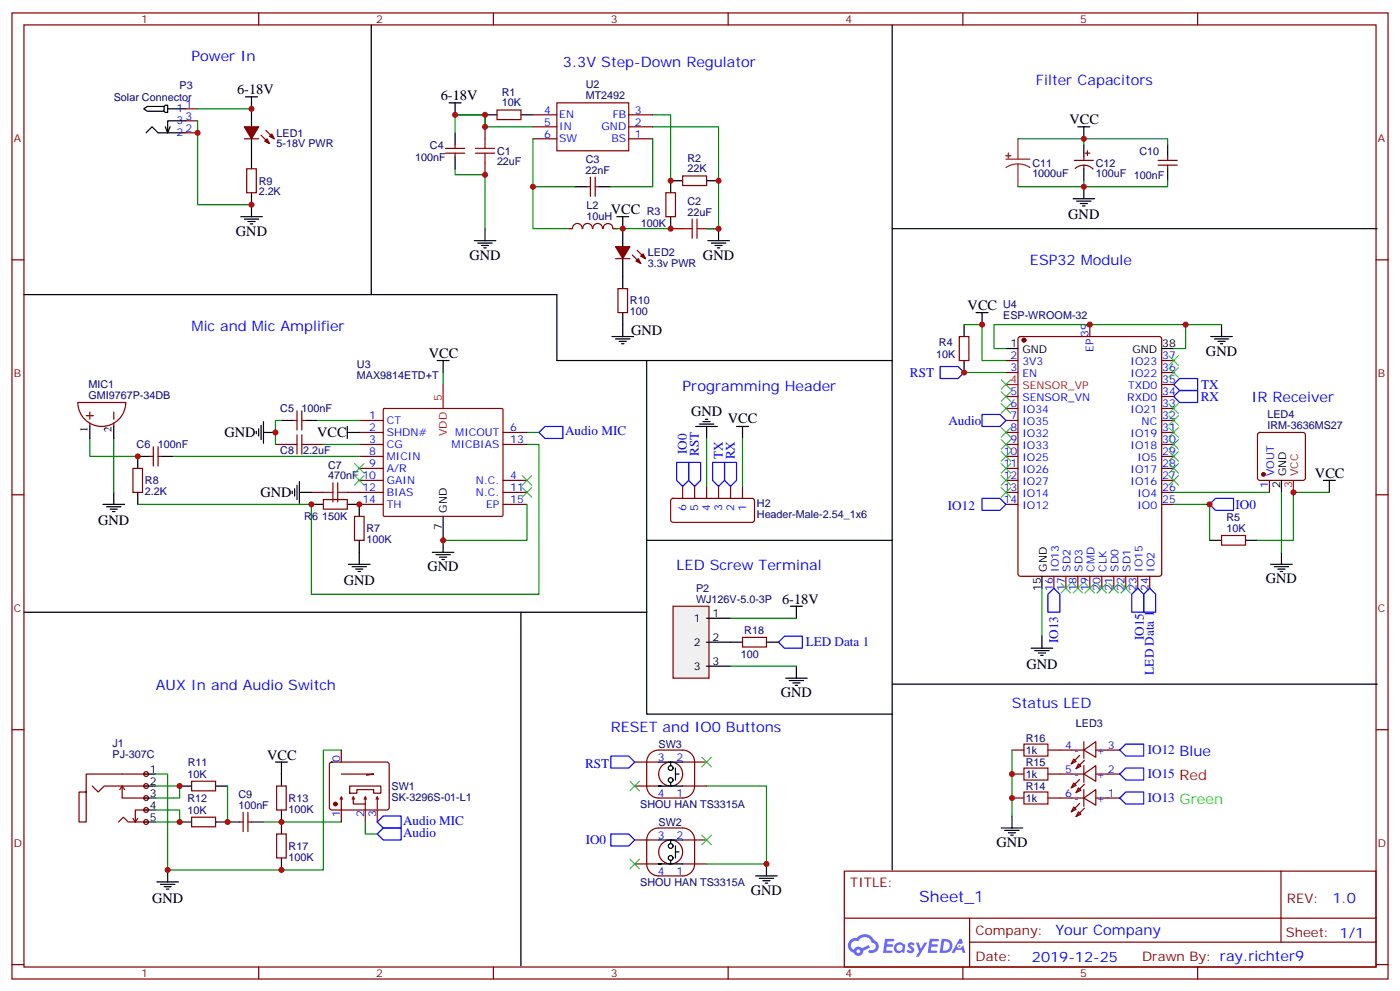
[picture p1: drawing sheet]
<svg xmlns="http://www.w3.org/2000/svg" width="412mm" height="292mm" viewBox="0 0 412 292" stroke-linecap="round" stroke-linejoin="round" font-family="sans-serif">
<g fill="none" stroke="#870000" stroke-width=".35">
<path d="M3.5 3.8h405.4v284.3h-405.4zM7.1 7.3h398.2v277.3h-398.2zM76.2 3.8v3.5M145.3 3.8v3.5M214.5 3.8v3.5M283.6 3.8v3.5M352.8 3.8v3.5M3.5 76.5h3.6M405.3 76.5h3.6M3.5 145.6h3.6M405.3 145.6h3.6M3.5 214.8h3.6"/>
<path d="M405.3 214.8h3.6M248.7 256.4h156.6v28.2h-156.6zM377.3 256.4v20.9M248.7 270.2h156.5M285.6 277.3h119.6M285.6 270.2v14.2M3.5 283.9h3.6M76.2 284.6v3.5M145.3 284.6v3.5M214.5 284.6v3.5M283.6 284.6v3.5M352.8 284.6v3.5"/>
<path d="M405.3 283.9h3.6"/>
</g>
<g fill="#5487ff">
<path d="M267.7 277.6a1.22 1.22 0 0 1 1.7 .2l-.4 .6a.47 .47 0 0 0-.3-.4 .47 .47 0 0 0-.5 .2l.1 .2a1.14 1.14 0 0 1 .8 1.8 1.14 1.14 0 0 1-1.9 0l-.2-.2 .5-.6 .7 .5a.29 .29 0 0 0 .3-.3 .29 .29 0 0 0-.2-.3 1.04 1.04 0 0 1-.6-1.7z"/>
<path d="M260.7 276.3h2.4l.3 .2-.2 .5-1.8 .1-.1 .8h1.5l.3 .4-.3 .4h-1.6l-.2 1.1h1.7l.2 .3-.2 .3-2.6 .1z"/>
<path d="M273.8 276.3h2.4l.3 .2-.1 .5-1.8 .1-.2 .8h1.6l.3 .4-.4 .4h-1.6l-.1 1.1h1.7l.2 .3-.2 .3-2.6 .1z"/>
<path d="M282.6 276.3h.7l.3 1.3-.6 .3a.69 .69 0 0 0-1 .3 .69 .69 0 0 0 .4 .9 .69 .69 0 0 0 .9-.6l.5-.2 .6 2.2h-.8l-.2-.9h-1.8l-.5 .9h-.8z"/>
<path d="M269.8 277.4h.8l.6 1.8 1.1-1.8h.9l-2.6 4.2h-.8l.9-1.5z"/>
<path d="M277.4 276.3l-.6 4.2h1.3a2.11 2.11 0 0 0 2.5-2.1 2.11 2.11 0 0 0-2.5-2.1zM278.1 277.1a1.39 1.39 0 0 1 1.7 1.4 1.39 1.39 0 0 1-1.8 1.3h-.3z"/>
<path d="M263.7 277.9a1.54 1.54 0 0 0-.1 2.2 1.54 1.54 0 0 0 2.2 .1l.6 .3 .3-2.3-.2-.3h-.4a1.49 1.49 0 0 0-2.4 0zM264 278.9a.94 .94 0 0 1 1.8 0 .94 .94 0 0 1-1.8 0z"/>
<path d="M250.4 276.7a2.18 2.18 0 0 0 1.1 3.7 1.44 1.44 0 0 0 1.6 .9 1.44 1.44 0 0 0 1.2-1.4l2-1.1-.5-.7-1.9 1a1.47 1.47 0 0 0-2.4 .4 1.39 1.39 0 0 1-.7-1.9 1.39 1.39 0 0 1 2-.5 2.12 2.12 0 0 1 2.2-1.3 2.12 2.12 0 0 1 1.9 1.7 1.14 1.14 0 0 1 1.1 1.4 1.14 1.14 0 0 1-1.7 .7 .43 .43 0 0 0-.5 .4 .43 .43 0 0 0 .4 .5 1.98 1.98 0 0 0 2.5-1.2 1.98 1.98 0 0 0-1.2-2.6 3.1 3.1 0 0 0-5.3-.6l-.9 .1zM252.3 280a.55 .55 0 0 1 1.1 0 .55 .55 0 0 1-1.1 0z"/>
<circle cx="282.6" cy="278.4" r=".26"/>
</g>
<path d="M287.5 92h3.5M289.3 92v3.5M389.8 141.4h3.5M391.6 141.4v3.5" fill="none" stroke="#000" stroke-width=".35"/>
<path d="M198.3 178.4h10.5v21.2h-10.5z" fill="#f0f0f0" stroke="#870000" stroke-width=".35"/>
<g fill="none" stroke="#000" stroke-width=".35">
<path d="M42.3 32l1.1-.7h4.9v1.4h-4.9zM43 39.1l1.8-1.8 1.8 1.8h8.1M48.3 31.3l.4-.3h.7v2.1h-.7l-.4-.4M49.4 32h5.3M50.1 37.3l-.7 1.8M54.7 35.6h-5.3v3.5l-.7-1.8M72.3 28.5h3.5M74.1 28.5v3.5M132.3 30.3h3.5M134.1 30.3v3.5M134.1 39.1v3.5M142.9 33.8h3.5"/>
<path d="M153.5 33.8h3.5M134.1 46.1v3.6M169.3 55h3.6M176.4 55h3.5M201.1 53.2h-3.5v3.5M208.1 53.2h3.6M70.9 63.8h6.4M72 64.5h4.2M73 65.2h2.1M73.7 65.9h.7M74.1 60.3v3.5M139.7 70.8h6.3"/>
<path d="M140.8 71.5h4.2M141.8 72.2h2.1M142.5 73h.7M142.9 67.3v3.5M181.7 63.8h3.5M183.4 63.8v3.5M197.6 63.8v3.5M208.5 70.8h6.3M209.5 71.5h4.3M210.6 72.2h2.1M211.3 73h.7M211.7 67.3v3.5"/>
<path d="M284 95.5v3.6M128.8 106.1h3.5M130.5 106.1v3.5M284 106.1v3.5M130.5 152v10.6M356.3 159h3.5M366.9 159h3.5M127.4 162.6h6.3M128.4 163.3h4.2M129.5 164h2.1M130.2 164.7h.7M232.8 178.4h3.6"/>
<path d="M234.6 178.4v3.6M208.1 182h7.1M208.1 189h7.1M208.1 196.1h7.1M231.4 199.6h6.4M234.6 196.1v3.5M232.5 200.3h4.2M233.5 201h2.2M234.2 201.7h.7"/>
</g>
<g fill="none" stroke="#870000" stroke-width=".35">
<path d="M54.7 39.1h3.5M54.7 35.6h3.5M54.7 32h3.5M142.9 37.3v3.6M146.4 32.4h7.1v2.8h-7.1zM157 37.3h7M157 33.8h7M164 30.3h21.2v14.1h-21.2zM185.2 37.3h7.1M185.2 33.8h7.1M131.2 45.1h5.7M131.2 43.7h5.7"/>
<path d="M134.1 42.6v1.1M134.1 45.1v1M142.9 47.9v3.5M157 40.9h7M172.9 55h1M173.9 52.1v5.7M175.3 52.1v5.7M175.3 55h1.1M185.2 40.9h7.1M196.1 56.7h2.9v7.1h-2.9zM201.1 51.8h7v2.8h-7zM171.5 67.3a1.41 1.41 0 0 0-1.4-1.5 1.41 1.41 0 0 0-1.4 1.5h-1.1"/>
<path d="M171.7 67.3a1.41 1.41 0 0 1 1.4-1.5 1.41 1.41 0 0 1 1.4 1.5M174.6 67.3a1.41 1.41 0 0 1 1.5-1.5 1.41 1.41 0 0 1 1.4 1.5M177.7 67.3a1.41 1.41 0 0 1 1.4-1.5 1.41 1.41 0 0 1 1.4 1.5M180.6 67.3h1.1M197.6 67.3h3.5M208.1 67.3h3.6M282.6 99.1h2.8v7h-2.8zM105.8 137.9h7.1M105.8 130.8h7.1M105.8 127.3h7.1M105.8 134.3h7.1M105.8 123.8h7.1"/>
<path d="M148.2 130.8h7M148.2 127.3h7M105.8 141.4h7.1M105.8 144.9h7.1M105.8 148.4h7.1M148.2 141.4h7M148.2 144.9h7M148.2 148.4h7M359.8 157.6h7.1v2.8h-7.1z"/>
</g>
<g fill="none" stroke="#008700" stroke-width=".35">
<path d="M58.2 35.6v24.7h15.9M58.2 32h15.9M134.1 33.8h8.8v3.5h14.1M134.1 33.8v5.3M134.1 33.8h8.8M192.3 33.8h5.3v19.4M192.3 37.3h19.4v30h-3.6M134.1 49.7v1.7h8.8v15.9M157 40.9v14.1h12.3M157 55v12.3h10.6M192.3 40.9v14.1h-12.4M181.7 67.3h15.9"/>
<path d="M130.5 109.6v3.6M155.2 148.4v10.6h-24.7M215.2 196.1h19.4M215.2 182h19.4"/>
</g>
<path d="M276.9 107.9h5.3l1.8 1.7-1.8 1.8h-5.3zM345.7 113.2l1.8-1.8h5.3v3.5h-5.3zM345.7 116.7l1.8-1.8h5.3v3.6h-5.3zM358.1 146.7h5.3v3.5h-5.3l-1.8-1.8zM231.1 187.3h5.3v3.5h-5.3l-1.8-1.8z" fill="none" stroke="#00f" stroke-width=".35"/>
<path d="M140.1 45.1h5.6M140.1 43.7h5.6M142.9 40.9v2.8M142.9 45.1v2.8M201.1 67.3h2.8M203.9 64.5v5.6M205.3 64.5v5.6M205.3 67.3h2.8" fill="none" stroke="#a10000" stroke-width=".35"/>
<path d="M130.5 113.2v7" fill="none" stroke="#f00" stroke-width=".35"/>
<path d="M112.9 120.4l.3-.2 34.8 .1 .2 .3-.1 31.2-.3 .2-34.7-.1-.2-.3z" fill="none" stroke="#900" stroke-width=".35"/>
<path d="M153.8 140l2.8 2.8M156.6 140l-2.8 2.8M153.8 143.5l2.8 2.8M156.6 143.5l-2.8 2.8" fill="none" stroke="#3c3" stroke-width=".35"/>
<g fill="#f0f0f0" stroke="#870000" stroke-width=".35">
<circle cx="43" cy="241.9" r=".71"/>
<circle cx="43" cy="238.4" r=".71"/>
<circle cx="43" cy="234.9" r=".71"/>
<circle cx="43" cy="231.4" r=".71"/>
<circle cx="43" cy="227.8" r=".71"/>
</g>
<g fill="none" stroke="#000" stroke-width=".35">
<path d="M109.4 7.3v79.4M262.8 7.3v98.8M74.1 32v5.3M317.5 37.3h3.5M319.3 37.3v3.6M74.1 40.9v8.8M74.1 56.7v3.6M316.1 58.5h6.3M317.1 59.2h4.3M318.2 59.9h2.1M319.3 42.6v3.5M319.3 49.7v3.5"/>
<path d="M319.3 55v3.5M344 42.6v3.5M344 49.7v3.5M183.4 67.3v5.3M183.4 76.1v8.8M262.8 67.3h142.9M318.9 60.6h.7M7.1 86.7h156.9v19.4h98.8v149.9M180.3 99.1h6.3M181.3 99.8h4.3M183.4 92v7.1M356.7 99.1h6.3"/>
<path d="M357.7 99.8h4.2M359.8 95.5v3.6M182.4 100.5h2.1M183.1 101.2h.7M190.5 106.1v104.1h72.3M296.3 102.6h3.6M342.2 102.6h3.5M358.8 100.5h2.1M359.5 101.2h.7M26.5 125.5v3.5M33.5 125.5v3.5M44.1 134.3h-3.5v3.6"/>
<path d="M47.6 134.3h3.6M75.5 126.9v.7M76.2 126.2v2.1M76.9 125.2v4.2M77.6 127.3h3.5M77.6 124.1v6.4M82.9 123.8h3.5M90 123.8h3.5M102.3 127.3h3.5M102.3 125.5v3.5M205 125.5h6.3M206 124.8h4.3"/>
<path d="M207.1 124.1h2.1M207.8 123.4h.7M208.1 125.5v3.5M217 125.5h3.5M218.7 125.5v3.5M30.3 148.4h6.4M31.4 149.2h4.2M32.5 149.9h2.1M33.2 150.6h.7M33.5 144.9v3.5M40.6 144.9v3.5M86.1 144.6v.7"/>
<path d="M86.8 143.9v2.1M87.5 142.8v4.2M88.2 144.9h3.5M88.2 141.7v6.4M91.7 148.4h3.5M102.3 148.4h3.5v3.6M105.8 159v7.1M190.5 159h72.3M377.5 141.4v3.5M102.7 166.1h6.3M103.7 166.8h4.2M104.8 167.5h2.1"/>
<path d="M105.5 168.2h.7M306.9 169.6v3.5M374.3 166.1h6.3M375.4 166.8h4.2M376.4 167.5h2.1M377.1 168.2h.7M377.5 162.6v3.5M7.1 180.2h183.4M153.5 180.2v104.1M215.2 189h3.5M225.8 189h3.5M303.7 190.8h6.4"/>
<path d="M304.8 191.5h4.2M305.9 192.2h2.1M306.6 192.9h.7M306.9 187.3v3.5M262.8 201.4h142.9M42.3 227.8h3.6M42.3 231.4h3.6M42.3 234.9h3.6M42.3 238.4h3.6M52.9 231.4h3.5M63.5 231.4h3.5M81.1 224.3h3.6"/>
<path d="M82.9 224.3v7.1M82.9 238.4v7.1M194 224.3h7.1M194.7 231.4h-.7h7.1M197.6 224.3v1.1M197.6 230.3v1.1M199 227.8h1M199 226.1v3.5M42.3 241.9h3.6M46.2 259.6h6.4M49.4 256v3.6M52.9 241.9h3.5"/>
<path d="M63.5 241.9h7.1M74.1 241.9h3.5M82.9 252.5v3.5M194 247.2h7.1M194.7 254.3h-.7h7.1M197.6 247.2v1.1M197.6 253.2v1.1M199 249v3.5M199 250.8h1M222.6 257.8h6.4M223.7 258.5h4.2M224.7 259.2h2.1"/>
<path d="M225.4 259.9h.7M225.8 254.3v3.5M294.9 243.7h6.4M296 244.4h4.2M297 245.1h2.2M297.7 245.8h.7M298.1 240.2v3.5M47.3 260.3h4.2M48.3 261h2.1M49 261.7h.7"/>
<circle cx="197.6" cy="226.1" r=".71"/>
<circle cx="197.6" cy="229.6" r=".71"/>
<circle cx="197.6" cy="249" r=".71"/>
<circle cx="197.6" cy="252.5" r=".71"/>
</g>
<g fill="none" stroke="#870000" stroke-width=".35">
<path d="M76.9 39.8l2.5 2.5M78.3 38.4l2.5 2.5M72 40.9h4.2M72.7 49.7h2.8v7h-2.8zM316.4 47.2h5.7M316.7 49.6a3.8 3.8 0 0 1 5.3 .1M319.3 46.1v1.1M319.3 48.6v1.1M319.6 45.1h1.4M320.3 44.4v1.4M341.1 48.6h5.7M341.1 47.2h5.7"/>
<path d="M344 46.1v1.1M344 48.6v1.1M181.3 76.1h4.3M186.3 75.1l2.4 2.4M187.7 73.7l2.4 2.4M182 84.9h2.9v7.1h-2.9zM300.1 99.3l.5-.2h40.9l.6 .4 .1 69.4-.5 .7h-41.1l-.7-.4v-69.4zM321 95.5v3.6M22.9 118.5h14.1a7.1 7.1 0 0 1-7 7 7.1 7.1 0 0 1-7.1-7zM296.3 106.1h3.6M296.3 109.6h3.6M296.3 116.7h3.6"/>
<path d="M342.2 106.1h3.5M342.2 109.6h3.5M342.2 116.7h3.5M342.2 113.2h3.5M25.4 122.3h2.1M26.5 121.3v2.1M26.5 124.5v1M33.5 121.3v2.1M33.5 124.5v1M39.2 137.9h2.8v7h-2.8zM44.1 134.3h1.1M45.2 131.5v5.7"/>
<path d="M46.6 131.5v5.7M46.6 134.3h1M81.1 130.8h3.6M86.4 123.8h1.1M87.5 120.9v5.7M88.9 120.9v5.7M88.9 123.8h1.1M91.7 130.8h3.5M296.3 130.8h3.6M296.3 123.8h3.6M296.3 134.3h3.6M296.3 120.2h3.6"/>
<path d="M296.3 127.3h3.6M296.3 137.9h3.6M342.2 130.8h3.5M342.2 123.8h3.5M342.2 134.3h3.5M342.2 120.2h3.5M342.2 127.3h3.5M342.2 137.9h3.5M370.7 127.5l.4-.2h12.7l.5 .2 .2 .5v12.7l-.2 .5-.5 .2h-12.7l-.5-.2-.2-.5v-12.7zM91.7 144.9h3.5M95.2 147h7.1v2.9h-7.1zM102.3 144.9h3.5"/>
<path d="M104.4 152h2.8v7h-2.8zM197.8 146.9l.5-.2h23.5l.4 .7v5.9l-.7 .4h-23.5l-.4-.7v-5.6zM201.1 143.2v3.5M204.6 143.2v3.5M208.1 143.2v3.5M211.7 143.2v3.5M215.2 143.2v3.5M218.7 143.2v3.5M296.3 144.9h3.6M296.3 141.4h3.6M296.3 148.4h3.6M342.2 144.9h3.5"/>
<path d="M342.2 141.4h3.5M342.2 148.4h3.5M373.9 141.4v3.5M310.4 169.6v3.5M314 169.6v3.5M317.5 169.6v3.5M321 169.6v3.5M324.6 169.6v3.5M328.1 169.6v3.5M331.6 169.6v3.5M335.1 169.6v3.5M338.7 169.6v3.5"/>
<path d="M218.7 187.6h7.1v2.8h-7.1zM319.3 218.3v4.9M27.2 231.4l1.7 1.7 1.8-1.7h12.3M36 231.4v3.5h7M36 231.4l-.7 1M36 231.4l.7 1M43 238.4h-3.1v3.5M43 227.8h-17.6v5.3h-2.1v8.8h2.1v-8.8M56.4 229.9h7.1v2.9h-7.1zM71.6 239.1v5.7M73 239.1v5.7M81.5 231.4h2.8v7h-2.8z"/>
<path d="M97.2 224.5l.5-.2h16.2l.5 .2 .3 .5v12.7l-.3 .5-.5 .2h-16.2l-.5-.2-.2-.5v-12.7zM100.2 235.2l.3-.7 .4 .7M100.5 227.8h9.6l-2.2 .4M100.5 220.8v3.5M100.5 234.9v7M103 231.4h9.2v2.1h-2.1v-1.1h-5v1.1h-2.1zM103.7 235.2l.4-.7 .3 .7M104.1 234.9v1.7h3.5M107.2 235.2l.4-.7 .3 .7M107.6 234.9v7M110.8 235.2l.3-.7 .4 .7M111.1 234.9v3.2"/>
<path d="M111.1 238.4v3.5M187 231.4h7M187 224.3h7M191.5 221.8a3.5 3.5 0 0 1 2.5-1h7.1a3.5 3.5 0 0 1 3.5 3.5v7.1a3.5 3.5 0 0 1-3.5 3.5h-7.1a3.5 3.5 0 0 1-3.5-3.5v-7.1a3.5 3.5 0 0 1 1-2.5zM201.1 231.4h7M201.1 224.3h7M298.1 227.8h3.5M298.1 234.9h3.5M298.1 220.8h3.5M308.7 227.8h10.6M308.7 234.9h10.6M308.7 220.8h10.6"/>
<path d="M316.3 237.5l.7 .7-1.4 .7zM316.3 230.5l.7 .7-1.4 .7zM316.3 223.4l.7 .7-1.4 .7zM317.7 238.9l.7 .7-1.4 .7zM317.7 231.9l.7 .7-1.4 .7zM317.7 224.8l.7 .7-1.4 .7zM318 236.5l-2.4 2.4M318 229.4l-2.4 2.5M318 222.4l-2.4 2.4M319.3 234.9l3.5-2.5v4.6zM319.3 227.8l3.5-2.4v4.5zM319.3 220.8l3.5-2.5v4.6z"/>
<path d="M319.3 225.4v4.9M319.3 232.4v4.9M319.4 237.9l-2.4 2.4M319.4 230.8l-2.4 2.5M319.4 223.8l-2.4 2.4M322.8 227.8h7M322.8 234.9h7M322.8 220.8h7M34.9 241.9l1.4-1.4 1.4 1.4h5.3M39.2 240.9l.7 1M40.6 240.9l-.7 1M56.4 240.5h7.1v2.8h-7.1z"/>
<path d="M70.6 241.9h1M73 241.9h1.1M81.5 245.5h2.8v7h-2.8zM187 254.3h7M187 247.2h7M191.5 244.7a3.5 3.5 0 0 1 2.5-1h7.1a3.5 3.5 0 0 1 3.5 3.5v7.1a3.5 3.5 0 0 1-3.5 3.5h-7.1a3.5 3.5 0 0 1-3.5-3.5v-7.1a3.5 3.5 0 0 1 1-2.5zM201.1 254.3h7M201.1 247.2h7"/>
<circle cx="197.6" cy="227.8" r="3.5"/>
<circle cx="197.6" cy="250.8" r="3.5"/>
</g>
<path d="M84.7 130.8h2.8M87.5 128v5.6M88.9 130.8h2.8M88.9 128v5.6M95.2 144.9h2.9M98.1 142.1v5.6M99.5 142.1v5.6M99.5 144.9h2.8M301.6 219h7.1v3.5h-7.1zM301.6 226.1h7.1v3.5h-7.1zM301.6 233.1h7.1v3.5h-7.1z" fill="none" stroke="#a10000" stroke-width=".35"/>
<g fill="none" stroke="#008700" stroke-width=".35">
<path d="M299.9 40.9h44.1v1.7M319.3 40.9v1.7M319.3 53.2v1.8M344 53.2v1.8h-44.1M284 95.5h5.3v10.6h7M349.2 95.5h10.6M284 109.6h12.3M296.3 102.6h-3.5v-7.1h56.4v7.1h-3.5M26.5 129v5.3h14.1M33.5 129v15.9M51.2 134.3h54.6M82.9 123.8h-1.8v7"/>
<path d="M93.5 123.8h12.3M95.2 130.8h10.6M155.2 130.8h3.5v44.1h-67v-26.5h-51.1M155.2 127.3h3.5M208.1 129v14.2M218.7 129v14.2M345.7 148.4h10.6v10.6M345.7 144.9h28.2M377.5 144.9v17.7M391.6 144.9h-10.6v14.1h-10.6M306.9 173.1v14.2M45.9 231.4h7v3.5h-7"/>
<path d="M45.9 238.4h7v3.5h-7M67 231.4v10.5M100.5 220.8h-5.3v35.2h-45.8v-28.2h-3.5M208.1 231.4h17.7v22.9h-17.7M298.1 220.8v19.4M77.6 241.9h22.9M107.6 241.9v3.6h3.5"/>
</g>
<g fill="none" stroke="#00f" stroke-width=".35">
<path d="M158.7 127.3l1.8-1.8h5.3v3.5h-5.3zM199.3 136.1h3.5v5.3l-1.7 1.8-1.8-1.8zM202.8 136.1h3.6v5.3l-1.8 1.8-1.8-1.8zM209.9 136.1h3.5v5.3l-1.7 1.8-1.8-1.8zM213.4 136.1h3.6v5.3l-1.8 1.8-1.8-1.8zM289.3 122h5.3l1.7 1.8-1.7 1.7h-5.3zM289.3 146.7h5.3l1.7 1.7-1.7 1.8h-5.3zM310.4 173.1l1.8 1.8v5.3h-3.5v-5.3zM333.4 174.9l1.7-1.8 1.8 1.8v5.3h-3.5zM338.7 173.1l1.7 1.8v5.3h-3.5v-5.3zM179.9 222.5h5.3l1.8 1.8-1.8 1.8h-5.3zM329.8 234.9l1.8-1.8h5.3v3.5h-5.3z"/>
<path d="M329.8 227.8l1.8-1.7h5.3v3.5h-5.3zM329.8 220.8l1.8-1.8h5.3v3.5h-5.3zM111.1 245.5l1.8-1.8h5.3v3.5h-5.3zM111.1 241.9l1.8-1.7h5.3v3.5h-5.3zM179.9 245.5h5.3l1.8 1.7-1.8 1.8h-5.3z"/>
</g>
<g fill="#870000" stroke="#870000" stroke-width=".35">
<path d="M72 37.3h4.2l-2.1 3.6z"/>
<path d="M78.7 40.9l.7 1.4-1.4-.7z"/>
<path d="M79.4 40.1l.7-.7 .7 1.5z"/>
<path d="M181.3 72.6h4.3l-2.2 3.5z"/>
<path d="M187.3 76.8l.7-.7 .7 1.4z"/>
<path d="M188.7 75.4l.7-.7 .7 1.4z"/>
<circle cx="98.8" cy="236.6" r=".53"/>
<circle cx="372.2" cy="139.6" r=".53"/>
<circle cx="301.6" cy="100.1" r=".53"/>
</g>
<path d="M296.3 113.2h3.6M381 141.4v3.5" fill="none" stroke="#f00" stroke-width=".35"/>
<g fill="none" stroke="#3c3" stroke-width=".35">
<path d="M294.9 111.8l2.8 2.8M294.9 115.3l2.8 2.8M294.9 118.8l2.8 2.8M297.7 111.8l-2.8 2.8M297.7 115.3l-2.8 2.8M297.7 118.8l-2.8 2.8M344.3 118.8l2.8 2.8M344.3 104.7l2.8 2.8M344.3 108.2l2.8 2.9M347.1 118.8l-2.8 2.8M347.1 104.7l-2.8 2.8M347.1 108.2l-2.8 2.9"/>
<path d="M104.4 136.5l2.8 2.8M104.4 140l2.8 2.8M107.2 136.5l-2.8 2.8M107.2 140l-2.8 2.8M294.9 125.9l2.8 2.8M294.9 129.4l2.8 2.8M294.9 132.9l2.8 2.8M294.9 136.5l2.8 2.8M294.9 140l2.8 2.8M297.7 125.9l-2.8 2.8M297.7 129.4l-2.8 2.8M297.7 132.9l-2.8 2.8"/>
<path d="M297.7 136.5l-2.8 2.8M297.7 140l-2.8 2.8M344.3 140l2.8 2.8M344.3 136.5l2.8 2.8M344.3 132.9l2.8 2.8M344.3 129.4l2.8 2.8M344.3 125.9l2.8 2.8M344.3 122.3l2.8 2.9M347.1 140l-2.8 2.8M347.1 136.5l-2.8 2.8M347.1 132.9l-2.8 2.8M347.1 129.4l-2.8 2.8"/>
<path d="M347.1 125.9l-2.8 2.8M347.1 122.3l-2.8 2.9M294.9 143.5l2.8 2.8M297.7 143.5l-2.8 2.8M312.6 171.7l2.8 2.9M315.4 171.7l-2.8 2.9M316.1 171.7l2.8 2.9M318.9 171.7l-2.8 2.9M319.6 171.7l2.8 2.9M322.4 171.7l-2.8 2.9M323.1 171.7l2.9 2.9M326 171.7l-2.9 2.9"/>
<path d="M326.7 171.7l2.8 2.9M329.5 171.7l-2.8 2.9M330.2 171.7l2.8 2.9M333 171.7l-2.8 2.9M185.6 229.9l2.8 2.9M188.4 229.9l-2.8 2.9M206.7 222.9l2.8 2.8M209.5 222.9l-2.8 2.8M185.6 252.9l2.8 2.8M188.4 252.9l-2.8 2.8M206.7 245.8l2.8 2.8M209.5 245.8l-2.8 2.8"/>
</g>
<path d="M296.3 46.8h7.1M299.9 48.3l1.8 .2 1.7 .8M299.9 48.3l-1.9 .2-1.7 .8M299.9 40.9v5.9M299.9 48.3v6.7" fill="none" stroke="#8c2424" stroke-width=".35"/>
<g fill="#8c2424" stroke="#8c2424" stroke-width=".35">
<path d="M296.3 45.8h1.4z"/>
<path d="M297 45.1l.1 1.4z"/>
</g>
<g fill="#c00">
<circle cx="349.3" cy="95.5" r=".88"/>
<circle cx="225.8" cy="254.3" r=".88"/>
<circle cx="298.1" cy="227.8" r=".88"/>
<circle cx="298.1" cy="234.9" r=".88"/>
<circle cx="284" cy="109.6" r=".88"/>
<circle cx="321" cy="95.5" r=".88"/>
<circle cx="40.6" cy="134.3" r=".88"/>
<circle cx="74.1" cy="60.3" r=".88"/>
<circle cx="142.9" cy="51.4" r=".88"/>
<circle cx="134.1" cy="33.8" r=".88"/>
<circle cx="197.6" cy="67.3" r=".88"/>
<circle cx="142.9" cy="33.8" r=".88"/>
<circle cx="157" cy="55" r=".88"/>
<circle cx="211.7" cy="67.3" r=".88"/>
<circle cx="183.4" cy="67.3" r=".88"/>
<circle cx="142.9" cy="37.3" r=".88"/>
<circle cx="197.6" cy="53.2" r=".88"/>
<circle cx="211.7" cy="53.2" r=".88"/>
<circle cx="58.2" cy="39.1" r=".88"/>
<circle cx="130.5" cy="159" r=".88"/>
<circle cx="81.1" cy="127.3" r=".88"/>
<circle cx="105.8" cy="148.4" r=".88"/>
<circle cx="91.7" cy="148.4" r=".88"/>
<circle cx="74.1" cy="32" r=".88"/>
<circle cx="356.3" cy="148.4" r=".88"/>
<circle cx="289.3" cy="95.5" r=".88"/>
<circle cx="52.9" cy="231.4" r=".88"/>
<circle cx="52.9" cy="241.9" r=".88"/>
<circle cx="67" cy="241.9" r=".88"/>
<circle cx="49.4" cy="256" r=".88"/>
<circle cx="82.9" cy="241.9" r=".88"/>
<circle cx="82.9" cy="256" r=".88"/>
<circle cx="381" cy="144.9" r=".88"/>
<circle cx="319.3" cy="40.9" r=".88"/>
<circle cx="319.3" cy="55" r=".88"/>
</g>
<text font-size="4.6" fill="#00f" x="270.8" y="265.4">Sheet_1</text>
<g font-size="4.2" fill="#00f">
<text x="56.4" y="17.9">Power In</text>
<text x="165.8" y="19.7">3.3V Step-Down Regulator</text>
<text x="305.2" y="25">Filter Capacitors</text>
<text x="303.4" y="77.9">ESP32 Module</text>
<text x="56.4" y="97.3">Mic and Mic Amplifier</text>
<text x="201.1" y="114.9">Programming Header</text>
<text x="368.7" y="118.5">IR Receiver</text>
<text x="199.3" y="167.9">LED Screw Terminal</text>
<text x="45.9" y="203.1">AUX In and Audio Switch</text>
<text x="298.1" y="208.4">Status LED</text>
<text x="179.9" y="215.5">RESET and IO0 Buttons</text>
<text x="392.5" y="265.7">1.0</text>
<text x="310.9" y="275.2">Your Company</text>
<text x="304" y="283">2019-12-25</text>
</g>
<g font-size="4.2">
<text x="69.8" y="27.8">6-18V</text>
<text x="129.8" y="29.6">6-18V</text>
<text x="315" y="36.6">VCC</text>
<text x="179.9" y="63.1">VCC</text>
<text x="314.7" y="64.6">GND</text>
<text x="69.5" y="69.4">GND</text>
<text x="138.3" y="76.5">GND</text>
<text x="207.1" y="76.5">GND</text>
<text x="285" y="91.3">VCC</text>
<text x="185.9" y="98.7">GND</text>
<text x="126.3" y="105.4">VCC</text>
<text x="355.2" y="104.7">GND</text>
<text x="203.6" y="122.3">GND</text>
<text x="214.4" y="124.4">VCC</text>
<text x="66.2" y="128.7">GND</text>
<text x="93.4" y="128.7">VCC</text>
<text x="387.3" y="140.7">VCC</text>
<text x="76.7" y="146.3">GND</text>
<text x="28.9" y="154.5">GND</text>
<text x="101.3" y="172.1">GND</text>
<text x="125.9" y="168.2">GND</text>
<text x="372.9" y="171.7">GND</text>
<text x="230.4" y="177.7">6-18V</text>
<text x="302.3" y="196.8">GND</text>
<text x="230" y="205.2">GND</text>
<text x="78.7" y="223.6">VCC</text>
<text x="293.5" y="249.3">GND</text>
<text x="221.2" y="263.5">GND</text>
<text x="44.8" y="265.7">GND</text>
</g>
<g font-size="3.9" fill="#00f">
<text x="268" y="110.9">RST</text>
<text x="353.7" y="118">RX</text>
<text x="353.8" y="114.5">TX</text>
<text x="279.4" y="125.1">Audio</text>
<text x="166.5" y="128.1">Audio MIC</text>
<text x="202.3" y="133.7" transform="rotate(-90 202.3 133.7)">IO0</text>
<text x="205.9" y="134.3" transform="rotate(-90 205.9 134.3)">RST</text>
<text x="212.9" y="135.1" transform="rotate(-90 212.9 135.1)">TX</text>
<text x="216.5" y="135.2" transform="rotate(-90 216.5 135.2)">RX</text>
<text x="364" y="149.8">IO0</text>
<text x="279.2" y="150.1">IO12</text>
<text x="237.3" y="190.3">LED Data 1</text>
<text x="311.7" y="189.3" transform="rotate(-90 311.7 189.3)">IO13</text>
<text x="337" y="188.5" transform="rotate(-90 337 188.5)">IO15</text>
<text x="339.9" y="198.6" transform="rotate(-90 339.9 198.6)">LED Data 1</text>
<text x="172.3" y="226.1">RST</text>
<text x="338.1" y="222">IO12 Blue</text>
<text x="338.1" y="229.1">IO15 Red</text>
<text x="338.1" y="236.1">IO13 Green</text>
<text x="118.7" y="242.7">Audio MIC</text>
<text x="118.7" y="246.3">Audio</text>
<text x="172.5" y="248.5">IO0</text>
</g>
<g font-size="3.9" fill="#800">
<text x="250.5" y="261">TITLE:</text>
<text x="379.1" y="265.7">REV:</text>
<text x="287.4" y="275.2">Company:</text>
<text x="378.7" y="275.8">Sheet: 1/1</text>
<text x="287.4" y="282.9">Date:</text>
<text x="336.4" y="282.9">Drawn By: ray.richter9</text>
</g>
<g font-size="3.2" fill="#800">
<text x="41.6" y="6.8">1</text>
<text x="110.8" y="6.8">2</text>
<text x="179.9" y="6.8">3</text>
<text x="249.1" y="6.8">4</text>
<text x="318.2" y="6.8">5</text>
<text x="4.1" y="41.9">A</text>
<text x="405.9" y="41.9">A</text>
<text x="4.1" y="111.1">B</text>
<text x="405.9" y="111.1">B</text>
<text x="4.1" y="180.2">C</text>
<text x="405.9" y="180.2">C</text>
<text x="4.1" y="249.3">D</text>
<text x="405.9" y="249.3">D</text>
<text x="41.6" y="287.6">1</text>
<text x="110.8" y="287.6">2</text>
<text x="179.9" y="287.6">3</text>
<text x="249.1" y="287.6">4</text>
<text x="318.2" y="287.6">5</text>
</g>
<g font-size="3.2" fill="#000080">
<text x="33.5" y="29.7">Solar Connector</text>
<text x="52.9" y="26.2">P3</text>
<text x="147.8" y="28.2">R1</text>
<text x="172.5" y="29.2">MT2492</text>
<text x="172.5" y="26">U2</text>
<text x="147.8" y="31.3">10K</text>
<text x="81.5" y="40.2">LED1</text>
<text x="81.5" y="43.4">5-18V PWR</text>
<text x="122.3" y="47.3">100nF</text>
<text x="126.7" y="43.7">C4</text>
<text x="146.4" y="45.5">C1</text>
<text x="172.5" y="47.9">C3</text>
<text x="202.5" y="47.6">R2</text>
<text x="335.7" y="45.5">C10</text>
<text x="146.4" y="48.7">22uF</text>
<text x="172.5" y="51.1">22nF</text>
<text x="202.5" y="50.7">22K</text>
<text x="304.1" y="52.2">1000uF</text>
<text x="304.1" y="49.1">C11</text>
<text x="322.8" y="52.2">100uF 100nF</text>
<text x="322.8" y="49.1">C12</text>
<text x="76.2" y="57.5">2.2K</text>
<text x="76.2" y="54.3">R9</text>
<text x="172.8" y="64.7">10uH</text>
<text x="172.8" y="61.6">L2</text>
<text x="190.5" y="63.2">R3</text>
<text x="202.5" y="63.4">22uF</text>
<text x="202.5" y="60.3">C2</text>
<text x="188.7" y="66.7">100K</text>
<text x="190.8" y="75.5">LED2</text>
<text x="190.8" y="78.7">3.3v PWR</text>
<text x="185.6" y="89.6">R10</text>
<text x="185.6" y="92.8">100</text>
<text x="295.5" y="93.8">ESP-WROOM-32</text>
<text x="295.5" y="90.6">U4</text>
<text x="276.6" y="101.9">R4</text>
<text x="275.8" y="105.5">10K</text>
<text x="105.1" y="111.4">MAX9814ETD+T</text>
<text x="105.1" y="108.2">U3</text>
<text x="26.1" y="117.4">GMI9767P-34DB</text>
<text x="26.1" y="114.2">MIC1</text>
<text x="82.6" y="121.4">C5</text>
<text x="88.8" y="121.4">100nF</text>
<text x="373.4" y="123">LED4</text>
<text x="40.2" y="131.9">C6</text>
<text x="46.5" y="131.9">100nF</text>
<text x="373.4" y="126.2">IRM-3636MS27</text>
<text x="82.6" y="133.7">C8</text>
<text x="89.3" y="133.7">2.2uF</text>
<text x="96.7" y="137.9">C7</text>
<text x="42.7" y="142.5">R8</text>
<text x="96.7" y="141">470nF 10</text>
<text x="42.7" y="145.7">2.2K</text>
<text x="223" y="149.2">H2</text>
<text x="89.6" y="153.1">R6</text>
<text x="94.9" y="153.1">150K</text>
<text x="223" y="152.4">Header-Male-2.54_1x6</text>
<text x="361.3" y="153.4">R5</text>
<text x="107.9" y="159.8">100K</text>
<text x="108" y="156.6">R7</text>
<text x="361.3" y="156.6">10K</text>
<text x="205" y="177.4">WJ126V-5.0-3P</text>
<text x="205" y="174.2">P2</text>
<text x="219.2" y="186.6">R18</text>
<text x="218.3" y="193.7">100</text>
<text x="316.9" y="214">LED3</text>
<text x="33.2" y="219.8">J1</text>
<text x="194" y="220.1">SW3</text>
<text x="302.1" y="218.4">R16</text>
<text x="302.2" y="221.9">1k</text>
<text x="33.2" y="223">PJ-307C</text>
<text x="55.3" y="225.4">R11</text>
<text x="302.1" y="225.4">R15</text>
<text x="55.3" y="228.9">10K</text>
<text x="115.4" y="232.5">SW1</text>
<text x="302.1" y="232.5">R14</text>
<text x="302.2" y="228.9">1k</text>
<text x="55.2" y="236">R12</text>
<text x="55.3" y="239.5">10K</text>
<text x="70.2" y="238.1">100nF</text>
<text x="70.2" y="234.8">C9</text>
<text x="85" y="239.2">100K</text>
<text x="85" y="236">R13</text>
<text x="115.4" y="235.7">SK-3296S-01-L1</text>
<text x="188.6" y="237.8">SHOU HAN TS3315A</text>
<text x="302.2" y="236">1k</text>
<text x="194" y="243.1">SW2</text>
<text x="85" y="250.1">R17</text>
<text x="85" y="253.3">100K</text>
<text x="188.6" y="260.7">SHOU HAN TS3315A</text>
</g>
<g font-size="3.2" fill="#00f">
<text x="52" y="33.1">1</text>
<text x="54.7" y="35.2">3</text>
<text x="54.7" y="31.7">1</text>
<text x="160.3" y="33.4">4</text>
<text x="164.7" y="34.9">EN</text>
<text x="180.5" y="34.9">FB</text>
<text x="187" y="33.4">3</text>
<text x="52" y="40.1">2</text>
<text x="52" y="36.6">3</text>
<text x="54.7" y="38.7">2</text>
<text x="160.3" y="37">5</text>
<text x="160.3" y="40.5">6</text>
<text x="164.7" y="38.4">IN</text>
<text x="164.7" y="41.9">SW</text>
<text x="177.2" y="38.4">GND</text>
<text x="180.2" y="41.9">BS</text>
<text x="187" y="40.5">1</text>
<text x="187" y="37">2</text>
<text x="320.7" y="99.1" transform="rotate(-90 320.7 99.1)">39</text>
<text x="297.7" y="105.8">2</text>
<text x="301.2" y="107.5">3V3</text>
<text x="322.1" y="103.7" transform="rotate(-90 322.1 103.7)">EP</text>
<text x="333" y="107.5">IO23</text>
<text x="342.4" y="105.8">37</text>
<text x="297.7" y="109.3">3</text>
<text x="301.2" y="111.1">EN</text>
<text x="333" y="111.1">IO22</text>
<text x="342.4" y="112.8">35</text>
<text x="342.4" y="109.3">36</text>
<text x="297.7" y="116.3">5</text>
<text x="297.7" y="119.9">6</text>
<text x="301.2" y="118.1">SENSOR_VN</text>
<text x="332" y="118.1">RXD0</text>
<text x="332.3" y="114.6">TXD0</text>
<text x="342.4" y="119.9">33</text>
<text x="342.4" y="116.3">34</text>
<text x="108.8" y="123.4">1</text>
<text x="113.9" y="124.8">CT</text>
<text x="297.7" y="123.4">7</text>
<text x="301.2" y="121.6">IO34</text>
<text x="301.2" y="125.2">IO35</text>
<text x="333" y="121.6">IO21</text>
<text x="336.3" y="125.2">NC</text>
<text x="342.4" y="123.4">32</text>
<text x="108.8" y="130.5">3</text>
<text x="108.8" y="126.9">2</text>
<text x="113.9" y="131.9">CG</text>
<text x="113.9" y="128.3">SHDN#</text>
<text x="133" y="131.9">MICBIAS</text>
<text x="134.1" y="128.3">MICOUT</text>
<text x="150.3" y="126.9">6</text>
<text x="150.3" y="130.5">13</text>
<text x="297.7" y="126.9">8</text>
<text x="297.7" y="130.5">9</text>
<text x="301.2" y="128.7">IO32</text>
<text x="333" y="128.7">IO19</text>
<text x="342.4" y="130.5">30</text>
<text x="342.4" y="126.9">31</text>
<text x="108.8" y="137.5">9</text>
<text x="108.8" y="134">8</text>
<text x="113.9" y="135.4">MICIN</text>
<text x="295.7" y="134">10</text>
<text x="295.7" y="137.5">11</text>
<text x="301.2" y="132.2">IO33</text>
<text x="301.2" y="135.7">IO25</text>
<text x="333" y="132.2">IO18</text>
<text x="335" y="135.7">IO5</text>
<text x="342.4" y="137.5">28</text>
<text x="342.4" y="134">29</text>
<text x="113.9" y="138.9">A/R</text>
<text x="113.9" y="142.5">GAIN</text>
<text x="140.2" y="142.5">N.C.</text>
<text x="150.3" y="141">4</text>
<text x="295.7" y="141">12</text>
<text x="301.2" y="139.3">IO26</text>
<text x="301.2" y="142.8">IO27</text>
<text x="333" y="142.8">IO16</text>
<text x="333" y="139.3">IO17</text>
<text x="342.4" y="141">27</text>
<text x="373.6" y="143.6" transform="rotate(-90 373.6 143.6)">1</text>
<text x="375.4" y="140.1" transform="rotate(-90 375.4 140.1)">VOUT</text>
<text x="106.7" y="144.6">12</text>
<text x="106.7" y="148.1">14</text>
<text x="113.9" y="146">BIAS</text>
<text x="113.9" y="149.5">TH</text>
<text x="140.2" y="146">N.C.</text>
<text x="143.2" y="149.5">EP</text>
<text x="150.3" y="144.6">11</text>
<text x="150.3" y="148.1">15</text>
<text x="295.7" y="144.6">13</text>
<text x="295.7" y="148.1">14</text>
<text x="301.2" y="146.3">IO14</text>
<text x="301.2" y="149.9">IO12</text>
<text x="335" y="149.9">IO0</text>
<text x="335" y="146.3">IO4</text>
<text x="342.4" y="148.1">25</text>
<text x="342.4" y="144.6">26</text>
<text x="202.1" y="150.5" transform="rotate(-90 202.1 150.5)">6</text>
<text x="205.7" y="150.5" transform="rotate(-90 205.7 150.5)">5</text>
<text x="209.2" y="150.5" transform="rotate(-90 209.2 150.5)">4</text>
<text x="212.7" y="150.5" transform="rotate(-90 212.7 150.5)">3</text>
<text x="216.3" y="150.5" transform="rotate(-90 216.3 150.5)">2</text>
<text x="219.8" y="150.5" transform="rotate(-90 219.8 150.5)">1</text>
<text x="310.1" y="173.8" transform="rotate(-90 310.1 173.8)">16</text>
<text x="311.9" y="168.3" transform="rotate(-90 311.9 168.3)">IO13</text>
<text x="313.6" y="173.8" transform="rotate(-90 313.6 173.8)">17</text>
<text x="315.4" y="168.3" transform="rotate(-90 315.4 168.3)">SD2</text>
<text x="317.1" y="173.8" transform="rotate(-90 317.1 173.8)">18</text>
<text x="318.9" y="168.3" transform="rotate(-90 318.9 168.3)">SD3</text>
<text x="320.7" y="173.8" transform="rotate(-90 320.7 173.8)">19</text>
<text x="322.4" y="168.3" transform="rotate(-90 322.4 168.3)">CMD</text>
<text x="324.2" y="173.8" transform="rotate(-90 324.2 173.8)">20</text>
<text x="326" y="168.3" transform="rotate(-90 326 168.3)">CLK</text>
<text x="327.7" y="173.8" transform="rotate(-90 327.7 173.8)">21</text>
<text x="329.5" y="168.3" transform="rotate(-90 329.5 168.3)">SD0</text>
<text x="331.3" y="173.8" transform="rotate(-90 331.3 173.8)">22</text>
<text x="333" y="168.3" transform="rotate(-90 333 168.3)">SD1</text>
<text x="334.8" y="173.8" transform="rotate(-90 334.8 173.8)">23</text>
<text x="336.5" y="168.3" transform="rotate(-90 336.5 168.3)">IO15</text>
<text x="338.3" y="173.8" transform="rotate(-90 338.3 173.8)">24</text>
<text x="340.1" y="168.3" transform="rotate(-90 340.1 168.3)">IO2</text>
<text x="313.7" y="220.4">4</text>
<text x="316.4" y="221.8">-</text>
<text x="323" y="221.8">+</text>
<text x="326.3" y="220.4">3</text>
<text x="100.2" y="224.3" transform="rotate(-90 100.2 224.3)">0</text>
<text x="193.8" y="223.9">3</text>
<text x="199.3" y="223.9">2</text>
<text x="313.7" y="227.5">5</text>
<text x="326.3" y="227.5">2</text>
<text x="316.4" y="228.9">-</text>
<text x="323" y="228.9">+</text>
<text x="193.8" y="234.5">4</text>
<text x="199.3" y="234.5">1</text>
<text x="313.7" y="234.5">6</text>
<text x="316.4" y="235.9">-</text>
<text x="323" y="235.9">+</text>
<text x="326.3" y="234.5">1</text>
<text x="100.2" y="240.4" transform="rotate(-90 100.2 240.4)">1</text>
<text x="107.2" y="240.4" transform="rotate(-90 107.2 240.4)">2</text>
<text x="110.8" y="240.4" transform="rotate(-90 110.8 240.4)">3</text>
<text x="193.8" y="246.9">3</text>
<text x="199.3" y="246.9">2</text>
<text x="193.8" y="257.5">4</text>
<text x="199.3" y="257.5">1</text>
</g>
<g font-size="3.2">
<text x="297.7" y="102.2">1</text>
<text x="301.2" y="104">GND</text>
<text x="333.6" y="104">GND</text>
<text x="342.4" y="102.2">38</text>
<text x="25.8" y="127.1" transform="rotate(-90 25.8 127.1)">1</text>
<text x="32.8" y="127.1" transform="rotate(-90 32.8 127.1)">2</text>
<text x="377.1" y="143.6" transform="rotate(-90 377.1 143.6)">2</text>
<text x="378.9" y="140.1" transform="rotate(-90 378.9 140.1)">GND</text>
<text x="131.6" y="150.9" transform="rotate(-90 131.6 150.9)">GND</text>
<text x="130.2" y="156.1" transform="rotate(-90 130.2 156.1)">7</text>
<text x="306.6" y="173.8" transform="rotate(-90 306.6 173.8)">15</text>
<text x="308.3" y="168.3" transform="rotate(-90 308.3 168.3)">GND</text>
<text x="204.4" y="183">1</text>
<text x="209.9" y="181.6">1</text>
<text x="204.4" y="190.1">2</text>
<text x="209.9" y="188.7">2</text>
<text x="204.4" y="197.1">3</text>
<text x="209.9" y="195.7">3</text>
<text x="44.1" y="227.5">1</text>
<text x="44.1" y="231">2</text>
<text x="44.1" y="234.5">3</text>
<text x="44.1" y="238.1">4</text>
<text x="44.1" y="241.6">5</text>
</g>
<g font-size="3.2" fill="#f00">
<text x="297.7" y="112.8">4</text>
<text x="130.2" y="118.1" transform="rotate(-90 130.2 118.1)">5</text>
<text x="301.2" y="114.6">SENSOR_VP</text>
<text x="131.6" y="128.3" transform="rotate(-90 131.6 128.3)">VDD</text>
<text x="380.6" y="143.6" transform="rotate(-90 380.6 143.6)">3</text>
<text x="382.4" y="140.1" transform="rotate(-90 382.4 140.1)">VCC</text>
</g>
</svg>
